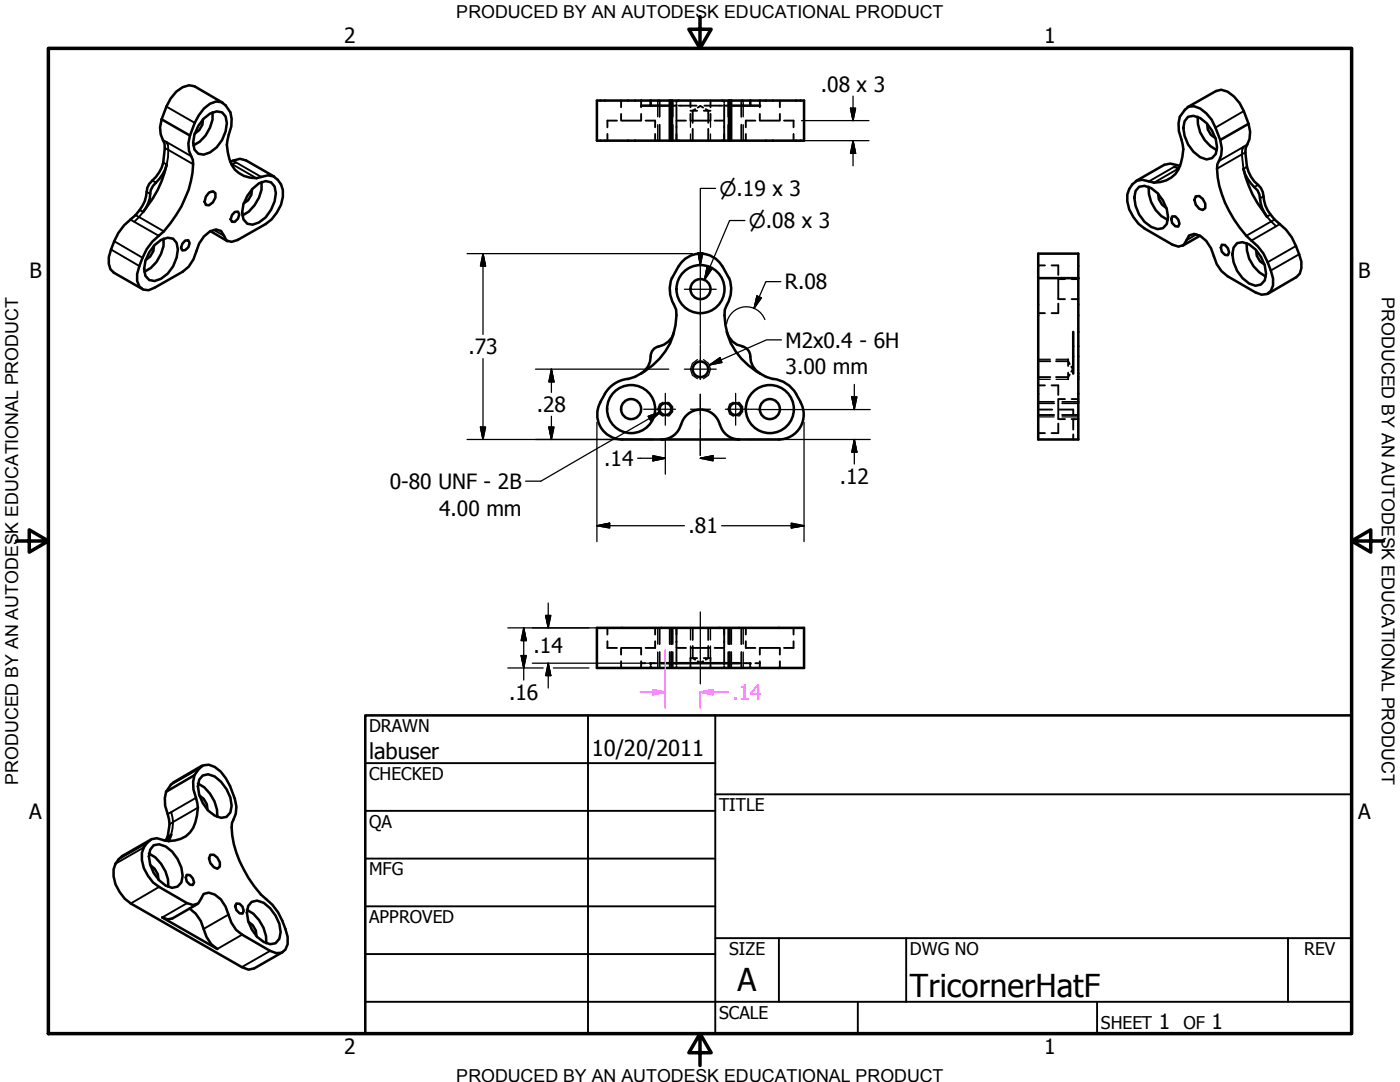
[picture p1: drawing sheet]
<svg xmlns="http://www.w3.org/2000/svg" width="279mm" height="216mm" viewBox="0 0 279 216" stroke-linecap="round" stroke-linejoin="round" font-family="sans-serif">
<!-- layer: Visible (ANSI) -->
<g fill="none" stroke="#000" stroke-width=".51">
<path d="M38.8 17.2l-1.1-.2a6.2 6.2 0 0 0-4.5 4.3l-.9 2.5M32.3 23.8l-.4 1.6 .2 1.4 .4 1.1M32.3 23.8l5.6 3.3M33.3 32.8a22.2 22.2 0 0 1-4.7 9.5M37.9 27.1a10.7 10.7 0 0 1 4-6.4l1.2-.4 1.1 .1a4.3 4.3 0 0 1 2 4.8 9 9 0 0 0-.4 6.6 5.1 5.1 0 0 0 6.3 3.5 2.77 2.77 0 0 1 4 1.5 5.8 5.8 0 0 1-.9 5.6l-1 1.4-1.2 .9-5.6 3.2-1.2 .4-1-.3-1.1-1.9-1-.3a5.4 5.4 0 0 0-3.9 4.4M37.9 27.1a5.4 5.4 0 0 0 .6 4.8 18.2 18.2 0 0 1-3.3 11 17.9 17.9 0 0 1-4.8 5.3 16.1 16.1 0 0 0-3 6.5v1.4l.4 1.1 .8 .6 1.1 .1 1.2-.5 5.5-3.2M40.5 23.8l-.1 1.1-.6 1.1-.9 .7M40.6 23.7l1.3-1 1.3-.5 1.1 .2 .7 .8a6.4 6.4 0 0 1-4.4 7.7l-1-.2-.8-.9a6.4 6.4 0 0 1 1.8-6.1zM41.7 38.4l.8-.2 .5 .3v.9l-.5 1-.8 .6-.6-.1-.3-.6 .3-1.1zM42.4 22.4a6.9 6.9 0 0 1-3.8 6.6M49.1 32l-1.2-.3-1.4 .4M50.3 37.8l-.1 1.1-.7 1-.9 .7"/>
<path d="M50.4 37.7l1.3-1.1 1.3-.5 1.1 .3 .7 .8a6.6 6.6 0 0 1-3.1 7.2l-1.3 .4-1.1-.2-.7-.8a6.3 6.3 0 0 1 1.8-6.1zM52.2 36.3a6.9 6.9 0 0 1-3.8 6.7M128 21.1h1.9M129.9 20.1h-10.8v8h15M129.9 21.1h3.8M129.9 20.1h3.8M129.9 20.1v1M133.7 20.1h.4M133.7 20.1v8M134.1 28.1h11.4M134.1 20.1h11.4M134.1 20.1v8"/>
<path d="M145.5 20.1h.4M145.5 20.1v8M145.9 21.1h3.8M145.9 20.1h3.8M145.9 20.1v8M149.7 20.1h10.8v8h-15M149.7 21.1h2M149.7 20.1v1M227.3 37.3l1.1-.2a6.5 6.5 0 0 1 4.7 6.2l-.2 1.4-.8 .8-1.1 .2a6.4 6.4 0 0 1-4.4-7.6zM229.2 37.3a6.9 6.9 0 0 0 3.8 6.6M231.1 38.7l.2 1.1 .6 1 .9 .7M237.1 23.3l1.1-.2a6.5 6.5 0 0 1 4.7 6.3l-.3 1.3-.7 .9-1.1 .2a6.6 6.6 0 0 1-4.6-6.3l.2-1.3z"/>
<path d="M238.6 39.2l.7-.1 .7 .6 .5 .9v.9l-.5 .4a1.94 1.94 0 0 1-1.4-2.7zM239 23.3a6.9 6.9 0 0 0 3.8 6.7M240.9 24.8l.1 1 .7 1.1 .9 .7M248.2 33.7a23.7 23.7 0 0 0 4.7 9.5M26 43.8a12.3 12.3 0 0 0-4.3 7.5v1.3l.3 1.1 .7 .7M30.7 49l-.1 1.1-.6 1.1-.9 .7M30.9 48.9l1.2-1 1.4-.5 1 .2 .7 .9a6.4 6.4 0 0 1-4.3 7.6l-1.1-.2-.8-.8a6.4 6.4 0 0 1 1.9-6.2zM32.6 47.6a6.9 6.9 0 0 1-3.8 6.6M37 48l.6-.1 .2 .6-.2 .8-.6 .6-.6 .1-.3-.5 .3-.9zM46.9 42.3l.6-.1 .3 .6-.3 .8-.6 .7h-.6l-.3-.5 .3-.9zM134.1 55.5a6.1 6.1 0 0 0 .4 5.3l.4 1a13.4 13.4 0 0 1-9.6 13.8M144.1 53.1a5 5 0 0 0-8.6 0l-1.4 2.4"/>
<path d="M144.1 53.1a7.3 7.3 0 0 1 1.8 4.4 8.2 8.2 0 0 1-1.2 4.3 13.4 13.4 0 0 0 9.5 13.8M207.2 55.5v32.2h8v-32.2M207.2 55.5v-4.9h8v4.9M207.2 55.5h8M233.9 43.2h.7l.5 .6 .3 .8-.3 .6-.5-.1-.7-.6-.2-.8zM236.8 47.9l.5-.9 1-.3a5.4 5.4 0 0 1 4 4.4l.5 1.6 1 1.4 1.2 1 5.6 3.3 1.2 .4 1.1-.1 .7-.7 .5-1v-1.4a15.4 15.4 0 0 0-3.1-6.5 22.3 22.3 0 0 1-8.1-15.4l.1-.9a5.4 5.4 0 0 0 .5-4.9l-.9-2.4a6.6 6.6 0 0 0-4.3-4.3l-1.1 .1a4.3 4.3 0 0 0-1.9 4.9 8.8 8.8 0 0 1 .3 6.4 5.1 5.1 0 0 1-6.3 3.6 2.74 2.74 0 0 0-3.9 1.5 5.7 5.7 0 0 0 .8 5.6l1 1.3 1.2 1 5.6 3.2M243.8 48.8l.7 .1 .5 .6 .3 .9-.3 .5h-.5l-.7-.7-.2-.8zM246.9 48.5l1.1-.2a6.5 6.5 0 0 1 4.7 6.3l-.3 1.3-.7 .9-1.1 .2a6.6 6.6 0 0 1-4.7-6.3l.3-1.3zM248.8 48.5a6.9 6.9 0 0 0 3.8 6.7M250.7 50l.1 1.1 .7 1 .8 .7M120.7 78.6l-.9 1.6M125.3 75.6a6.1 6.1 0 0 0-4.6 3"/>
<path d="M134.5 66.3a4.1 4.1 0 0 1-3.5 3 2 2 0 0 0-1.1 1.8 4 4 0 0 1-1.9 3.4M145 66.2a3.9 3.9 0 0 0 3.1 2.9M148.1 69.1a2 2 0 0 1 1.6 2 3.9 3.9 0 0 0 2 3.4M154.3 75.6a6.1 6.1 0 0 1 4.6 3M158.9 78.6l.9 1.6M214.2 66.2v8.3M119.9 80.2a5 5 0 0 0 4.3 7.5M124.1 87.7h31.3M135.9 84.7a4 4 0 0 1-3.9 3M136 84.7a4 4 0 0 1 3.8-3 4 4 0 0 1 3.8 3M143.7 84.7a4 4 0 0 0 3.8 3M159.7 80.2a5 5 0 0 1-4.3 7.5"/>
<path d="M119.1 125.3h41.4v8h-41.4zM132 132.3h15.5M33.1 158l-.2 1.3 .1 1.5 .5 1.6M34.7 156.1l-.6 .5-1 1.4M38.8 154.7l1-1.3 .8-.7 1.1-.1a6.6 6.6 0 0 1 4.2 4.2l1 2.6a5.5 5.5 0 0 1-.6 4.8 20 20 0 0 0 4.4 12.6l1.4 1.7a13 13 0 0 1 5.3 8.4v1.5l-.4 1.1-.8 .6-1.1 .1-1.2-.5-5.6-3.2-1.2-1-.9-1.4-.6-1.6a5.2 5.2 0 0 0-3.9-4.4l-1.1 .3-.5 .9M38.8 154.7l-.3 1.3 .1 1.5a8.9 8.9 0 0 1 .4 6.6 5.1 5.1 0 0 1-6.4 3.5l-1.3-.3-1.1 .1a4.1 4.1 0 0 0-1.9 4.2 7.9 7.9 0 0 0 3.4 5.4l5.6 3.2M38.8 154.7l-5.7 3.3M39.5 156.3a7.2 7.2 0 0 1 3.9 6.7M39.8 158.8l.8 .6 .7 1.1 .1 1M40.4 154.7l1.1-.2 1.4 .4a7.8 7.8 0 0 1 3.3 5.9l-.2 1.3-.8 .9-1.1 .2a6.1 6.1 0 0 1-4.3-4.6l-.3-1.7 .3-1.3zM24.4 170.8a4.1 4.1 0 0 0-1.7 4.1 8.2 8.2 0 0 0 3.4 5.4l22.2 12.7 1.3 .5 1.1-.3M29.7 170.3a7.2 7.2 0 0 1 3.9 6.6"/>
<path d="M30 172.7l.9 .7 .6 1 .1 1.1M30.7 168.7l1-.2a6.5 6.5 0 0 1 4.7 6.3l-.2 1.3-.8 .8-1 .3a6.6 6.6 0 0 1-4.7-6.3l.3-1.4zM34.2 166.6l-.5 1.2M37.3 174.6h.6l.6 .7 .2 .8-.2 .5-.6-.1-.6-.6-.2-.8zM42 170.6h.7l.7 .5 .5 1v.8l-.5 .5a2.02 2.02 0 0 1-1.4-2.8zM50.2 180l1.1-.3 1.3 .4a7.8 7.8 0 0 1 3.4 5.9l-.2 1.3-.8 .9-1.1 .2a6.1 6.1 0 0 1-4.4-4.6l-.2-1.7 .2-1.3zM32.4 183.1l11 6.3M37.8 181.3l1.3 1 1 1.5 .5 1.6M47.2 180.3h.6l.6 .6 .2 .8-.2 .6-.6-.1-.6-.6-.3-.8zM49.3 181.5a7.2 7.2 0 0 1 3.8 6.7M49.6 184l.8 .6 .7 1.1 .1 1.1"/>
<circle cx="139.8" cy="57.7" r="2"/>
<circle cx="139.8" cy="57.7" r="4.8"/>
<circle cx="139.8" cy="73.7" r="1.56"/>
<circle cx="126" cy="81.6" r="2"/>
<circle cx="126" cy="81.6" r="4.8"/>
<circle cx="132.8" cy="81.6" r="1.17"/>
<circle cx="146.8" cy="81.6" r="1.17"/>
<circle cx="153.6" cy="81.6" r="2"/>
<circle cx="153.6" cy="81.6" r="4.8"/>
</g>
<!-- layer: Hidden Narrow (ANSI) -->
<g fill="none" stroke="#000" stroke-width=".25">
<path d="M131.3 20.1v3.2M131.3 24.9v3.2M134.3 20.1v3.2M134.3 24.9v3.2M137.8 24.1v1.3M137.8 26.7v1.4M141.8 24.1v1.3M141.8 26.7v1.4M145.3 20.1v3.2M145.3 24.9v3.2M148.3 20.1v3.2M148.3 24.9v3.2"/>
<path d="M139.2 71.8l-1 .7-.4 1.2 .4 1.2 1 .7M140.4 71.8l1 .7 .4 1.2-.4 1.2-1 .7M207.2 71.7h2.4M207.2 75.7h2.4M210.8 71.7h2.4M210.8 75.7h2.4M132.3 80.3l-.7 .3-.3 1.1 .3 .9 .7 .5M133.2 80.3h.3l.7 .9v1l-.7 .8h-.3M146.4 80.3l-.8 .3-.3 1.1 .3 .9 .8 .5M147.3 80.3h.3l.6 .9v1l-.6 .8h-.3M207.2 80.1h3.2M207.2 83.2h3.2"/>
<path d="M212 80.1h3.2M212 83.2h3.2M131.3 125.3v3.2M131.3 130.1v3.2M134.3 125.3v3.2M134.3 130.1v3.2M137.8 125.3v2.4M137.8 128.9v2.4M141.8 125.3v2.4M141.8 128.9v2.4M145.3 125.3v3.2M145.3 130.1v3.2"/>
<path d="M148.3 125.3v3.2M148.3 130.1v3.2"/>
</g>
<!-- layer: Hidden (ANSI) -->
<g fill="none" stroke="#000" stroke-width=".38">
<path d="M121.2 26.7v1.4M123.1 24.1h-1.9v1.3M124 20.1v1.3M124 22.7v1.4M124.1 24.1h3.8M128 20.1v1.3M128 22.7v1.4M128.8 24.1h1.9v1.3M129.9 20.1v.3M129.9 20.8v.3M130.7 26.7v1.4M131.6 20.1v3.2"/>
<path d="M131.6 24.9v3.2M133.7 21.1h.3M134 20.1v3.2M134 24.9v3.2M134.2 21.1h.8M135 20.8v3.1M135 20.1v.3M135.4 21.1h3.6M136.9 24.1h-1.9v4M137.8 22.1h1.3M137.8 20.1v1.3M137.8 22.7v1.4"/>
<path d="M137.9 24.1h3.8M138.2 25.7v2.4M138.7 21.8l-.5 .3v2.4M139.3 21.5l.5-.4 .5 .4M140.5 22.1h1.3M140.6 21.1h3.5M140.8 21.8l.6 .3v2.4M141.4 25.7v2.4M141.8 20.1v1.3M141.8 22.7v1.4M142.6 24.1h1.9v4M144.5 20.8v3.1"/>
<path d="M144.5 20.1v.3M144.6 21.1h.8M145.6 20.1v3.2M145.6 24.9v3.2M145.6 21.1h.3M148 20.1v3.2M148 24.9v3.2M148.8 26.7v1.4M149.7 20.1v.3M149.7 20.8v.3M150.7 24.1h-1.9v1.3M151.6 20.1v1.3"/>
<path d="M151.6 22.7v1.4M151.7 24.1h3.8M155.6 20.1v1.3M155.6 22.7v1.4M156.5 24.1h1.9v1.3M158.4 26.7v1.4M207.2 53h1.3M209.9 53h1.3v1.9M211.2 55.8v3.8M211.2 55.7h1.3M211.2 59.7h1.3M213.9 55.7h1.3"/>
<path d="M213.9 59.7h1.3M207.2 62.5h1.3M207.2 76.9h1.3M207.2 72.1h2.4M207.2 75.2h2.4M209.9 76.9h1.3v1.9M210.8 72.1h2.4l.3 .5M211.2 60.6v1.9h-1.3M211.2 79.8v3.8M211.2 79.6h1.3M213.2 71.7v1.3M213.2 74.4v1.3"/>
<path d="M213.5 74.7l-.3 .5h-2.4M213.8 73.2l.3 .5-.3 .5M213.9 79.6h1.3M207.2 81.7h2.8M207.2 86.4h1.3M207.2 80.5h3.2M207.2 82.8h3.2M211.2 84.5v1.9h-1.3M211.2 83.6h1.3M211.4 81.7h2.8v1M212 80.5h3.2M212 82.8h3.2"/>
<path d="M213.9 83.6h1.3M214.2 86.7v1M214.2 83.7v2M121.2 128v1.3h1.9M121.2 125.3v1.3M124 129.3v1.3M124 132v1.3M124.1 129.3h3.8M128 132.3h.8M128 129.3v1.3M128 132v1.3M129.7 132.3h1.4"/>
<path d="M129.9 132.3v.4M129.9 133v.3M130.7 128v1.3h-1.9M130.7 125.3v1.3M131.6 132.3h.4M131.6 125.3v3.2M131.6 130.1v3.2M133.7 125.3v3.2M133.7 130.1v3.2M134 125.3v3.2M134 130.1v3.2M134.1 125.3v3.2"/>
<path d="M134.1 130.1v3.2M135 125.3v4h1.9M135 129.5v3.2M135 133v.3M137.8 132.7v.6M137.9 129.3h3.8M138.2 128.9v2.4l.5 .3M138.2 125.3v2.4M139.1 131.3h-1.3v.7M139.3 132l.5 .3 .5-.3M140.5 131.3h1.3v.7M141.4 128.9v2.4l-.6 .3"/>
<path d="M141.4 125.3v2.4M141.8 132.7v.6M144.5 125.3v4h-1.9M144.5 129.5v3.2M144.5 133v.3M145.5 125.3v3.2M145.5 130.1v3.2M145.6 125.3v3.2M145.6 130.1v3.2M145.9 125.3v3.2M145.9 130.1v3.2M147.5 132.3h.5"/>
<path d="M148 125.3v3.2M148 130.1v3.2M148.5 132.3h1.4M148.8 128v1.3h1.9M148.8 125.3v1.3M149.7 132.3v.4M149.7 133v.3M150.7 132.3h1M151.6 129.3v1.3M151.6 132v1.3M151.7 129.3h3.8M155.6 129.3v1.3"/>
<path d="M155.6 132v1.3M158.4 128v1.3h-1.9M158.4 125.3v1.3"/>
</g>
<!-- layer: Visible Narrow (ANSI) -->
<g fill="none" stroke="#000" stroke-width=".38">
<path d="M29.3 38.3l.7 .4M30.4 36l.7 .4M32.5 27.9l.7 .4M32.9 29.5l.7 .4M33.2 21.3l5.7 3.2M33.6 29.9l-.1-.9-.3-.7 5 2.9M33.6 29.9l-.3 2.9-.7-.4M33.6 29.9l4.9 2.9M46.1 32.6l.1 .1M46.2 32.7h.1M46.2 32.7l1-.3 4.9 2.9M46.2 32.7l5 2.9"/>
<path d="M46.5 32.1l.7 .3M229.3 36.2l5-2.9 1 .3-5 2.8M234.9 33l-.6 .3M235.3 33.5v.1M243.3 32.1l4.9-2.8-.3 .6-.1 .9-4.9 2.9M248.2 22.2l-5.6 3.3M248.5 30.4l-.7 .4 .4 2.9 .7-.4M248.9 28.8l-.7 .5M251.1 36.9l-.8 .4M252.2 39.2l-.7 .4M22.2 49.8l5.6 3.3M22.8 48.1l5.6 3.3"/>
<path d="M26 43.8l.8 .5M27.9 41.9l.7 .4-.9 1-.6-.4M32.7 46.2l-5-2.9-.9 1 4.9 2.8M42.6 45.8l2.1 1.3M238.8 46.7l-2 1.2M253.6 42.8l-.7 .4 .8 1M253.7 44.2l1 .9-5 2.9M253.7 44.2l-5 2.9M254.4 43.8l-.7 .4M255.4 44.7l-.7 .4M258.6 49.1l-5.6 3.2M259.3 50.7l-5.7 3.3"/>
<path d="M39.1 159.2l-4.9 2.9 .3 1.9M39.8 153.4l-5.7 3.2M28.7 169.1l-5.6 3.2M29.3 168.2l-5.6 3.2M31.7 177l-5.6 3.3M34.2 162.1l-.7 .3M34.5 164l-.3 2.6-.7 .3M34.5 164l-.7 .5M39.5 161.2l-5 2.8M37.3 180.2l-4.9 2.9M45.6 182.5l-5 2.9M48.3 186.5l-4.9 2.9"/>
<path d="M53.9 189.7l-5.6 3.3"/>
</g>
<g fill="none" stroke="#000" stroke-width=".51">
<path d="M38.8 17.2l5.6 3.3M32.5 27.9l.3 .7a8.5 8.5 0 0 1-3 8.1l-.4 .8a7.9 7.9 0 0 1-3.4 6.3M33.3 32.8a8.6 8.6 0 0 1-2.8 4.3l-.4 .8a7 7 0 0 1-1.5 4.4M46.5 32.1l-.6 .2M49.1 32l5.6 3.2M235.5 33.1l-1.9-.5-1.3 .3-5.6 3.2M237 21.4l5.7-3.2 1-.3a6.5 6.5 0 0 1 4.5 4.3l1 2.5M248.2 33.7a8.2 8.2 0 0 0 2.8 4.3l.3 .8a8.3 8.3 0 0 0 1.6 4.4M249.2 24.7a5.4 5.4 0 0 1-.6 4.8 8.4 8.4 0 0 0 3.1 8l.3 .9a7.9 7.9 0 0 0 3.4 6.3 11.2 11.2 0 0 1 3.9 6l.4 1.5v1.3l-.3 1.1-.7 .7-5.7 3.3M249.2 24.7l-5.7 3.2M22.7 54.4l5.7 3.3M39.2 50.2l-.6 1.6-.9 1.4-1.3 1"/>
<path d="M42 46.1l3.4 2M236.8 47.9l-.6 1-1 .3-1.2-.4M239.5 47.1l-3.5 1.9M40.3 152.8l-5.6 3.3M30 167.6l-5.6 3.2M33.5 162.4a6.4 6.4 0 0 1-.5 5.4l.7-.4 .5-.8M40.1 179.3l-.5 1-1.1 .3-1.2-.4M39.4 180.4l-5 2.9-.9 .2-1.1-.4M40.6 185.4l.6 1.5 1 1.5 1.2 1M56.4 190l-5.7 3.2"/>
</g>
<!-- layer: Border (ANSI) -->
<path d="M9.7 9.7h260v196.5h-260zM139.7 3.3v6.4l-2.2-3.9h4.4l-2.2 3.9M3.3 107.9h6.4l-3.9-2.2v4.5l3.9-2.3M269.7 107.9l3.9 2.3v-4.5l-3.9 2.2h6.4M139.7 206.2l2.2 3.9h-4.4l2.2-3.9v6.4" fill="none" stroke="#000" stroke-width=".7"/>
<!-- layer: Title (ANSI) -->
<g fill="none" stroke="#000" stroke-width=".38">
<path d="M72.9 152.3h69.8M117.3 142.7v63.5M142.7 158.5h127M142.7 142.7v63.5M72.9 161.8h69.8M72.9 171.3h69.8M72.9 199.9h196.8M72.9 180.8h69.8M72.9 190.4h69.8M142.7 187.2h127M155.4 187.2v12.7M171.2 199.9v6.3"/>
<path d="M180.8 187.2v12.7M218.9 199.9v6.3M257 187.2v12.7"/>
</g>
<path d="M72.9 142.7h196.8v63.5h-196.8z" fill="none" stroke="#000" stroke-width=".51"/>
<!-- layer: Dimension (ANSI) -->
<g fill="none" stroke="#000" stroke-width=".25">
<path d="M170.2 19.2v4.9M142.8 37.6h-3v15.4M160 24.1h13.4M160.5 28.1h12.9M169.7 21.6h1.1l-.6 2.5zM170.2 28.1l.6 2.5h-1.1zM170.2 28.1v5M93.2 50.6h45M96.4 50.6l.5 2.5h-1zM96.4 50.6v16.1M139.3 50.4h1l-.5 2.6zM141.1 53.3l.9 .5-1.4 2.1z"/>
<path d="M148.7 44h-3.1l-5 11.9M151.1 59.1l.9 .3-1.5 2.1zM155.8 56.2h-3l-2.3 5.3M96.4 71.6v16.1M106.9 73.7h26.6M110 73.7l.6 2.5h-1.1zM110 73.7v4.6M152.6 63.8a4 4 0 0 0-4.1-2.6 4 4 0 0 0-3.5 3.4M170 79.2h1l-.5 2.5zM170.5 76.7v5M93.2 87.7h37.2M95.9 85.2h1l-.5 2.5z"/>
<path d="M109.5 85.2h1.1l-.6 2.5zM110 83.1v4.6M119.1 84.3v23.8M127.3 91.4h5.5M130.3 90.9l2.5 .5-2.5 .5zM132.8 87.6v7M139.8 91.4l2.5-.5v1zM139.8 91.4h5M149.1 87.7h24.6M151.1 81.7h22.6M160.5 84.3v23.8M170.5 87.7l.5 2.5h-1z"/>
<path d="M170.5 87.7v4.9M119.1 104.9l2.6-.5v.9zM119.1 104.9h17.5M144 104.9h16.5M157.9 104.4l2.6 .5-2.6 .4zM101.3 125.3h33M101.3 133.3h7.1M104 130.8h1l-.5 2.5zM104.5 125.3l.5 2.5h-1zM104.5 125.3v10.4M106.2 132.3h24.2M108.9 122.8h1l-.5 2.5z"/>
<path d="M109.4 132.3l.5 2.5h-1zM109.4 120.3v5M109.4 132.3v5M110.4 133.3h7.1"/>
</g>
<g fill="#000" stroke="#000" stroke-width=".25">
<path d="M169.7 21.6l.5 2.5zM169.7 21.6h1.1l-.6 2.5zM170.2 28.1l.6 2.5zM170.2 28.1l.6 2.5h-1.1zM96.4 50.6l.5 2.5zM96.4 50.6l.5 2.5h-1zM139.3 50.4l.5 2.6zM139.3 50.4h1l-.5 2.6zM141.1 53.3l-.5 2.6zM141.1 53.3l.9 .5-1.4 2.1zM151.1 59.1l-.6 2.4zM151.1 59.1l.9 .3-1.5 2.1z"/>
<path d="M110 73.7l.6 2.5zM110 73.7l.6 2.5h-1.1zM170 79.2l.5 2.5zM170 79.2h1l-.5 2.5zM95.9 85.2l.5 2.5zM95.9 85.2h1l-.5 2.5zM109.5 85.2l.5 2.5zM109.5 85.2h1.1l-.6 2.5zM130.3 91.9l2.5-.5zM130.3 90.9l2.5 .5-2.5 .5zM139.8 91.4l2.5-.5zM139.8 91.4l2.5-.5v1z"/>
<path d="M170.5 87.7l.5 2.5zM170.5 87.7l.5 2.5h-1zM119.1 104.9l2.6-.5zM119.1 104.9l2.6-.5v.9zM157.9 105.3l2.6-.4zM157.9 104.4l2.6 .5-2.6 .4zM104 130.8l.5 2.5zM104 130.8h1l-.5 2.5zM104.5 125.3l.5 2.5zM104.5 125.3l.5 2.5h-1zM108.9 122.8l.5 2.5zM108.9 122.8h1l-.5 2.5z"/>
<path d="M109.4 132.3l.5 2.5zM109.4 132.3l.5 2.5h-1z"/>
</g>
<!-- layer: Symbol (ANSI) -->
<path d="M141.6 72.8l2.1-1.4 .4 .9zM156 67.8h-3l-11.4 5M119.8 89.2l-11.9 6.8h-3M129.3 83.1l2.5-.9-1.9 1.7zM131.8 82.2l-11.9 6.9" fill="none" stroke="#000" stroke-width=".25"/>
<path d="M141.6 72.8l2.1-1.4zM141.6 72.8l2.1-1.4 .4 .9zM129.9 83.9l1.9-1.7zM129.3 83.1l2.5-.9-1.9 1.7z" fill="#000" stroke="#000" stroke-width=".25"/>
<!-- layer: Centerline (ANSI) -->
<path d="M139.8 52.5v16.2M139.8 68.9v6.8M139.8 78.7v12.2M128.5 81.7h6.3M137.8 81.7h4M144.8 81.7h6.3M139.8 122.1v14.4" fill="none" stroke="#000" stroke-width=".25"/>
<!-- layer: Dimension (ANSI) -->
<path d="M127.8 138.1h5M130.3 137.6l2.5 .5-2.5 .5zM132.8 129.7v11.6M139.8 138.1l2.5-.5v1zM139.8 138.1h5.6M139.8 138v3.3" fill="none" stroke="#f0f" stroke-width=".25"/>
<g fill="#f0f" stroke="#f0f" stroke-width=".25">
<path d="M139.8 138.1l2.5-.5z"/>
<path d="M139.8 138.1l2.5-.5v1z"/>
<path d="M130.3 138.6l2.5-.5z"/>
<path d="M130.3 137.6l2.5 .5-2.5 .5z"/>
</g>
<!-- layer: Center Mark (ANSI) -->
<path d="M136.6 57.7h6.3M132.8 78.5v6.3M136.6 73.7h6.3M146.8 78.5v6.3" fill="none" stroke="#000" stroke-width=".25"/>
<g font-size="6.3">
<text x="147.2" y="197.7">A</text>
<text x="181.6" y="199">TricornerHatF</text>
</g>
<g font-size="4.4">
<text x="73.7" y="151.4">labuser</text>
<text x="118.1" y="150.8">10/20/2011</text>
</g>
<g font-size="4.2">
<text x="68.7" y="8.6">2</text>
<text x="208.4" y="8.6">1</text>
<text x="163.8" y="18.4">.08 x 3</text>
<text x="5.9" y="55.5">B</text>
<text x="156.7" y="57.7">R.08</text>
<text x="271.1" y="55.5">B</text>
<text x="93.5" y="70.7">.73</text>
<text x="156.8" y="69.3">M2x0.4 - 6H</text>
<text x="156.8" y="74.7">3.00 mm</text>
<text x="107.1" y="82.2">.28</text>
<text x="120.6" y="93">.14</text>
<text x="77.8" y="97.5">0-80 UNF - 2B</text>
<text x="167.6" y="96.5">.12</text>
<text x="87.6" y="102.9">4.00 mm</text>
<text x="137.4" y="106.4">.81</text>
<text x="106.5" y="130.4">.14</text>
<text x="101.6" y="139.6">.16</text>
<text x="5.8" y="163.4">A</text>
<text x="271" y="163.4">A</text>
<text x="231.3" y="205.4">1</text>
<text x="241.8" y="205.4">1</text>
<text x="68.7" y="210.3">2</text>
<text x="208.4" y="210.3">1</text>
</g>
<text font-size="4.2" fill="#f0f" x="146.2" y="139.6">.14</text>
<g font-size="4">
<text x="143.6" y="39.1">⌀.19 x 3</text>
<text x="149.4" y="45.5">⌀.08 x 3</text>
</g>
<g font-size="3.6">
<text x="91.1" y="3.6">PRODUCED BY AN AUTODESK EDUCATIONAL PRODUCT</text>
<text x="275.8" y="59.3" transform="rotate(90 275.8 59.3)">PRODUCED BY AN AUTODESK EDUCATIONAL PRODUCT</text>
<text x="3.6" y="156.6" transform="rotate(-90 3.6 156.6)">PRODUCED BY AN AUTODESK EDUCATIONAL PRODUCT</text>
<text x="91.1" y="215.9">PRODUCED BY AN AUTODESK EDUCATIONAL PRODUCT</text>
</g>
<g font-size="3.5">
<text x="73.7" y="146">DRAWN</text>
<text x="73.7" y="155.6">CHECKED</text>
<text x="143.5" y="161.8">TITLE</text>
<text x="73.7" y="165.2">QA</text>
<text x="73.7" y="174.7">MFG</text>
<text x="73.7" y="184.2">APPROVED</text>
<text x="145.5" y="190.6">SIZE</text>
<text x="181.6" y="190.6">DWG NO</text>
<text x="260.3" y="190.5">REV</text>
<text x="143.5" y="203.3">SCALE</text>
<text x="219.7" y="205.4">SHEET</text>
<text x="236.2" y="205.4">OF</text>
</g>
</svg>
